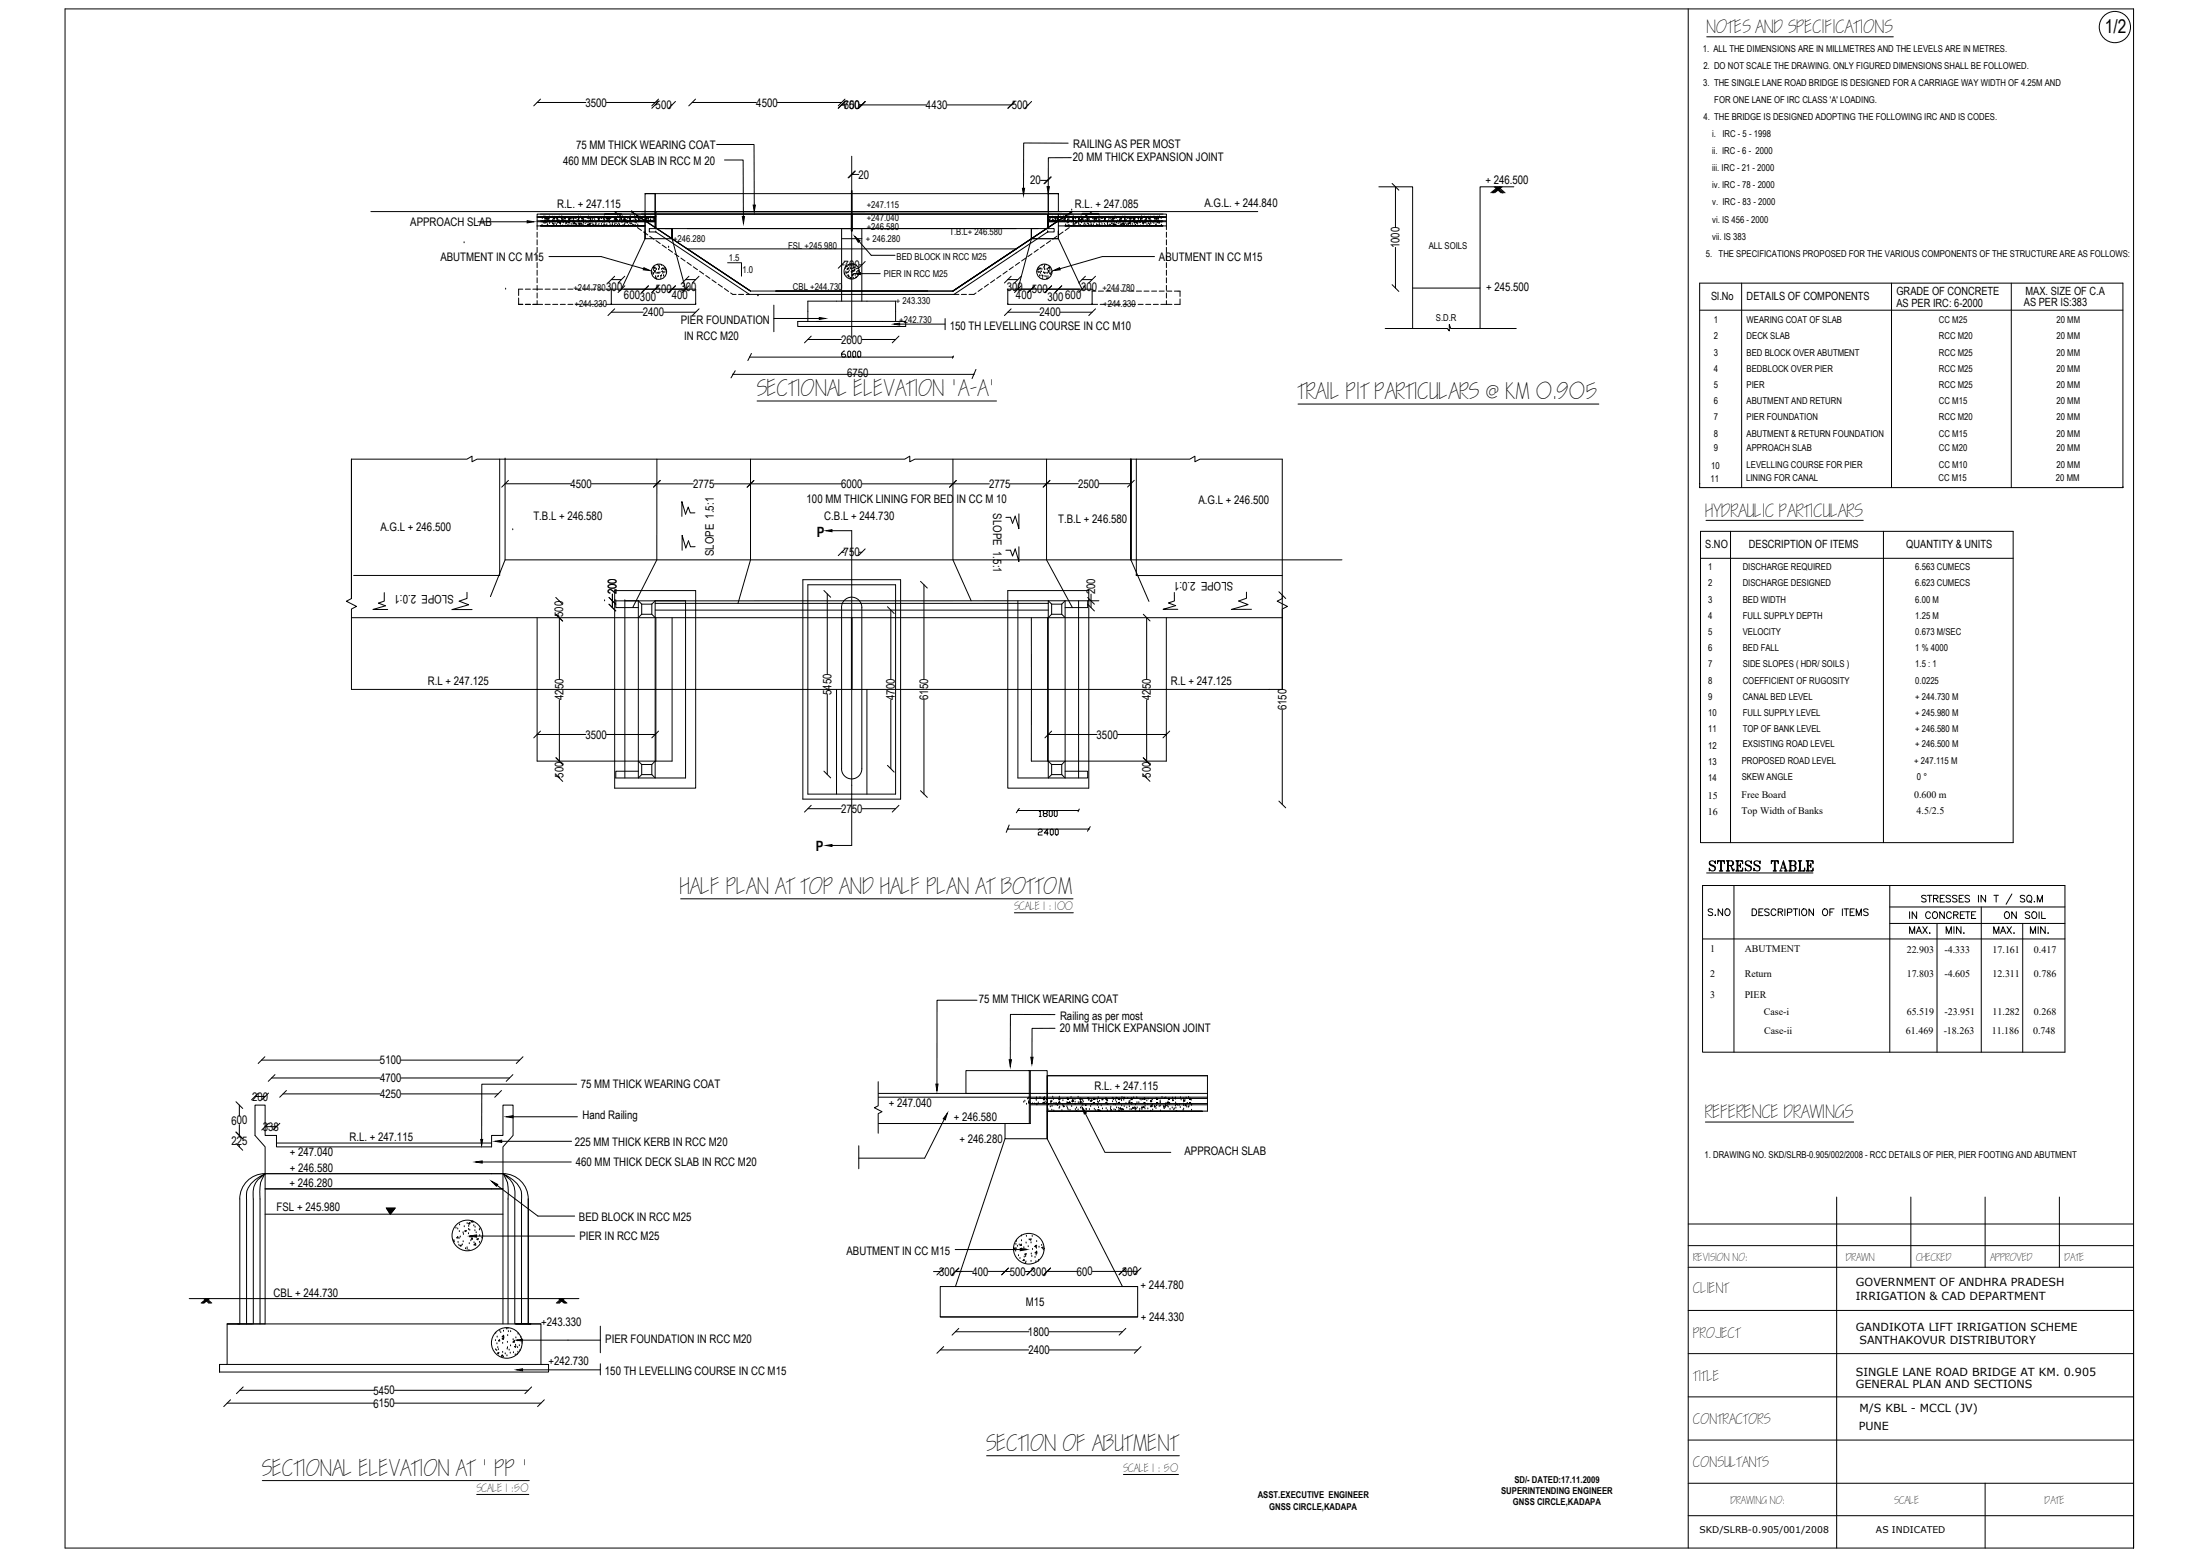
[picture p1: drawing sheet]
<svg xmlns="http://www.w3.org/2000/svg" width="1189mm" height="841mm" viewBox="0 0 1189 841" stroke-linecap="round" stroke-linejoin="round" font-family="sans-serif">
<!-- layer: MAIN -->
<g fill="none" stroke="#000" stroke-width=".54">
<path d="M912 5v831M922 20h101M290 55h27M328 55h26M354 57h.1M363 57h.1M374 55h35M420 55h35M455 57h1M464 57h36M512 57h35M555 57h1"/>
<path d="M387 78h20l1 33M577 77h-24v25M392 86h10v31M460 94h4M460 84v99M562 97h4M579 85h-12l-1 16M200 114h480M258 120h27M290 120h64M290 117h64M290 119h64"/>
<path d="M292 116h336M293 120h.1M293 118h.1M294 117h.1M294 119h.1M295 120h.1M295 117h.1M295 118h.1M295 118h1zM296 119h.1M296 118h.1M297 118h.1"/>
<path d="M297 117h.1M297 120h.1M298 120v-1zM299 119h.1M299 117h.1M299 118h.1M299 118h1zM300 117h.1M301 119h.1M302 119h-1zM302 119h.1M302 117h.1"/>
<path d="M302 120h.1M303 117h.1M304 117h.1M304 119h.1M304 118h.1M306 118h.1M307 120h.1M307 118h.1M307 119l1-1zM307 120h1h-1zM308 119h.1M309 118h.1"/>
<path d="M309 120h.1M310 119h.1M310 118h.1M311 118h.1M312 118h.1M312 119h.1M313 119h.1M313 117h.1M313 120h.1M314 117h.1M314 118h.1M314 120h.1"/>
<path d="M315 118h.1M315 119h1zM315 119h.1M316 117h.1M317 119h.1M317 117h.1M317 118h.1M318 117h.1M318 118h.1M320 117h.1M320 119h.1M320 118h.1"/>
<path d="M320 120h.1M321 120h.1M321 118h.1M321 117v1zM321 119h.1M321 117h.1M323 119h.1M323 118h.1M324 119h.1M324 117h.1M325 118h.1M326 118h.1"/>
<path d="M326 119h.1M327 117h.1M327 119h.1M327 120h.1M327 118h.1M328 117v1M328 118h.1M329 120h.1M329 119h.1M329 118h.1M330 118v-1zM330 118h.1"/>
<path d="M331 120h.1M332 119h.1M332 120h.1M332 118h.1M333 118h.1M334 119h.1M334 117h.1M335 119h.1M335 120h.1M335 118h.1M335 118h1zM336 116h-9h9"/>
<path d="M336 119h.1M336 118v1zM336 117h.1M337 119h.1M338 119h.1M338 117h.1M339 118h.1M339 120h.1M341 119h.1M341 117h.1M341 118h.1M341 114l65 43"/>
<path d="M341 114h.1M342 119h-1zM342 119h.1M343 118h.1M343 117h.1M343 119l1-1zM344 119h.1M345 120h.1M345 119h.1M346 119h.1M346 117h.1M346 118h.1"/>
<path d="M347 119h.1M348 117h.1M348 119h.1M349 116v13h14l7 27M349 105h5h-5v24l-13 27M349 120h.1M349 117h.1M349 119h.1M349 118h.1M350 119h.1M351 119h1zM352 119h.1"/>
<path d="M352 117h.1M352 118h.1M352 120h.1M353 118h.1M353 119h.1M354 105v18h9v6v-6M354 116h-64v6h59M354 105h212v9h-212zM354 114v9M460 103v22v-22M566 116v7M566 117h64"/>
<path d="M566 105v18M566 120h64M566 119h64M567 119h.1M568 118h.1M568 120h.1M569 117h.1M569 119h.1M570 119h.1M571 119h.1M572 118h.1M572 119h.1"/>
<path d="M572 117h.1M572 120h.1M572 116v13h-15M572 105h-6h6v9M573 117h.1M574 119h.1M574 117h.1M574 118h.1M575 117h.1M575 119h.1M576 120h.1M577 118v1z"/>
<path d="M577 119h.1M577 118h.1M578 117h.1M578 118h.1M578 119h.1M579 119h.1M579 113h.1M580 119h.1M580 118h.1M580 117h.1M581 118h.1M581 120h.1"/>
<path d="M583 117h.1M583 119h.1M584 119h.1M584 117h.1M585 118v1zM585 118h.1M585 116h9h-9M585 119h.1M586 118h.1M586 120h.1M586 119h.1M587 117h.1"/>
<path d="M587 119h.1M587 118h.1M588 118h.1M588 119h.1M588 120h.1M589 119h.1M589 120h1h-1M590 118h.1M590 114h-5h9M590 117l1 1zM591 118h.1M591 119h.1"/>
<path d="M592 120h.1M592 118h.1M593 117v1M594 118h.1M594 120h.1M594 119h.1M594 117h.1M595 118h1zM597 117h.1M597 119h.1M597 118h.1M597 119h1z"/>
<path d="M599 117h.1M599 119h.1M599 117l1 1zM600 118h.1M600 120h.1M600 117h1zM601 119h.1M602 118h.1M603 117h.1M603 118h.1M604 119h.1M605 117h.1"/>
<path d="M605 119h.1M605 118h.1M606 118h.1M606 120h.1M607 117h.1M607 120h.1M608 117h.1M608 119h.1M609 119h.1M609 118h.1M610 118h.1M611 118h.1"/>
<path d="M611 119h.1M612 118h.1M612 120h.1M613 119h.1M613 118v1zM613 120h1h-1zM613 118h.1M614 120h.1M615 118h.1M616 118h.1M616 119h.1M617 117h.1"/>
<path d="M618 117h.1M618 120h.1M618 119h.1M619 119h.1M620 119h.1M621 117h.1M621 118h.1M622 118h.1M622 117h.1M622 119h.1M622 119v1zM623 120h.1"/>
<path d="M624 117h.1M624 118h.1M625 118h.1M625 119h.1M625 120h1zM626 117h.1M626 119h.1M627 117h.1M627 118h.1M628 120h.1M745 101h18v76M754 101v22"/>
<path d="M806 104l4-3 3 3M807 101l4 3M808 101l4 3M809 101l4 3M810 101l-4 3M811 101l-4 3M812 101l-4 3M818 101h-18v76M251 131h.1M293 122h.1M294 120h.1M294 121h.1"/>
<path d="M295 121h.1M296 121h.1M296 120h.1M296 122h.1M297 139h28l23 6M297 121h.1M298 120h.1M298 122h.1M299 121h.1M299 120h.1M299 122h.1M300 121h.1"/>
<path d="M301 121h.1M302 121h.1M303 120h.1M303 121h.1M304 122h.1M304 120h.1M305 120h.1M306 120h.1M306 121h.1M307 122h.1M308 121h.1M308 120h.1"/>
<path d="M308 122h.1M309 121h.1M310 120h.1M310 121h.1M310 121v-1zM311 121h.1M312 121h.1M312 122h.1M313 121h.1M313 122h.1M314 121h.1M315 121h.1"/>
<path d="M315 120h.1M316 121h.1M317 120h.1M317 122h.1M318 122h.1M318 121h.1M318 120h.1M318 121h1zM319 121h.1M319 122h.1M320 121h.1M320 122h.1"/>
<path d="M321 122h.1M322 121h.1M322 122h.1M323 122h.1M324 121h.1M325 121h.1M325 120h.1M326 122h.1M326 122l1-1zM326 121h.1M327 122h.1M328 121h.1"/>
<path d="M330 121h.1M331 121h.1M332 122h.1M332 121h.1M333 121h.1M334 122h.1M334 121h.1M335 121h.1M336 120h.1M337 122h.1M338 121h.1M338 120h.1"/>
<path d="M340 122h.1M340 121h.1M341 121h.1M341 120h.1M343 122h.1M343 120h.1M344 120h.1M345 122h.1M349 122h-57h57M349 127h.1M354 125h.1M355 123h-4v2h3l51 34h111l50-34h4v-2h-4"/>
<path d="M359 123h202M361 134h.1M371 134h178M455 123v40M455 129h11M464 130l7 8h13M466 123v40M557 123v6v-6M557 129h15v-4v4l13 27M557 129l-7 27M566 125h.1M572 122h58v-6h-64v7h-9"/>
<path d="M576 122h.1M577 120h.1M577 122h.1M578 122h.1M579 120h.1M580 121h.1M581 122h.1M581 120h1zM583 120h.1M583 121h.1M583 122h.1M584 122h.1"/>
<path d="M584 120h.1M586 121h.1M586 122h.1M587 122h.1M588 121h.1M588 122h.1M590 121h.1M591 121h.1M591 120h.1M593 121h.1M593 122h.1M594 121v1z"/>
<path d="M594 122h.1M594 121h.1M595 122h.1M595 120h.1M596 121h.1M597 121h.1M597 122h.1M598 121h.1M599 121h.1M599 122h.1M600 122h.1M601 121h.1"/>
<path d="M601 122h1M602 121h.1M602 120h.1M603 122h.1M603 120h.1M604 121h.1M605 120h.1M605 121h.1M606 121h.1M606 121h1zM607 121h.1M607 121h1h-1z"/>
<path d="M607 122h.1M608 121h.1M609 122h.1M609 121h.1M610 121h.1M610 120l1 1zM611 121h.1M611 120h.1M612 121h.1M613 122h.1M613 120h.1M613 121h.1"/>
<path d="M614 122h.1M614 121h.1M615 121h.1M615 120h.1M616 120h.1M616 122h.1M617 120h1zM618 121h.1M619 120h.1M619 121h.1M620 121h.1M621 121h.1"/>
<path d="M621 122h.1M622 120h.1M622 121h.1M622 122h.1M624 121h.1M624 139h-28l-23 6M625 122h.1M625 120h.1M625 121h.1M626 121h.1M627 120h.1M628 122h.1"/>
<path d="M754 134v22M330 156h46v8h-46zM330 151h6M352 147h.1M353 148h.1M353 146h.1M353 145h.1M353 144h.1M353 145l1-1v1zM354 147h.1M354 146h.1M354 150h.1"/>
<path d="M354 149h.1M355 148h.1M355 145h.1M355 146h.1M355 151h.1M355 150h.1M355 143h.1M356 149h.1M356 148h.1M356 146h.1M356 145h.1M356 144h.1"/>
<path d="M356 143h.1M357 147h.1M357 149h.1M357 150h.1M357 143h.1M358 146h.1M358 145h.1M358 148h.1M358 145h1zM359 149h.1M359 147h.1M359 145h.1"/>
<path d="M360 145v1h-1zM360 147h.1M370 151h6M393 142h8v7M406 157h109M406 157l-65-43h238l-64 43M410 160h.1M419 157h96M455 143h1M456 148h.1M457 148h.1M457 147h.1"/>
<path d="M457 144h.1M457 144h1zM458 149h.1M458 145h.1M458 147h.1M459 145h.1M459 143h.1M459 149h.1M459 146h.1M459 150h1zM460 143h.1M460 147h.1"/>
<path d="M460 150h.1M460 149l1-1zM461 147h.1M461 146h.1M461 149h.1M461 143h.1M461 150h.1M461 148h.1M461 145h.1M462 145h.1M462 146v-1zM462 146h.1"/>
<path d="M462 149h.1M462 150h1zM463 144h.1M463 147h.1M463 149h.1M464 147h.1M464 148h.1M464 146h.1M464 143h2M465 148h11M515 157l64-43zM545 151h5"/>
<path d="M549 156h41v8h-45v-8h12M560 147h.1M561 145v1zM561 147h.1M561 145h.1M562 145h.1M562 147h.1M562 149h.1M562 148h.1M563 147h.1M563 146h.1M563 143h.1"/>
<path d="M563 149h.1M563 149h1zM563 150h.1M564 147h.1M564 145h.1M564 144h.1M564 148h.1M564 143h.1M565 145h.1M565 146h.1M565 148h.1M565 149h.1"/>
<path d="M565 143h1M565 150h.1M566 150h.1M566 151h.1M566 146h.1M566 145h.1M566 148h.1M566 149h.1M567 146h.1M567 147h.1M567 144v1zM567 145h.1"/>
<path d="M567 144h.1M567 148h.1M568 148h.1M568 147h.1M585 151h5M763 156h37M941 153v110M1022 153v110M1087 153v110M330 164h.1M330 169h18M359 169h17"/>
<path d="M376 164h.1M418 172h25M418 165v14M431 174h58v2h-58zM437 168v6M452 163h16M484 168v6M486 175h25M511 172v6M545 164h.1M545 169h17M573 169h17"/>
<path d="M590 164h.1M749 177h33l1 2v-4l1 2h35M918 168h229M437 183h18M466 183h18M409 217h129M701 218h163M190 248h62l3-2v3l3-1h231l3-2v3l2-1h149l3-2v3l2-1h45v75l-3 2 6 3-3 1v43M270 248v63h-79M273 248h.1M273 248v54M355 248v54"/>
<path d="M406 248v54M515 248v54M566 248v54M611 248v54v-54M611 248v54M614 248v63M273 261h35M320 261h55M376 277h-3l-1-3-2 4-2-7v8M386 261h69M466 261h69M546 261h20"/>
<path d="M551 278v8l-2-7-2 4-1-4h-2M566 261h17M594 261h17M918 262h.1M918 263h.1M918 263v-110h229v110M918 263h229M1147 263h.1M277 286h.1M376 295h-3l-1-3-1 4-2-7v8M450 287h10v170h-10M455 298h1"/>
<path d="M464 298h2M551 295v8l-2-6-2 3-1-3h-2M922 281h85M935 287v168M1018 287v168M252 320v3l-4 2 5 2-9 2M332 319h44v107h-44zM332 319h.1M434 313h53v119h-53zM437 316h47v113h-47zM499 316v51M545 319h43v107h-43z"/>
<path d="M588 319h.1M614 311h.1M614 311h79M674 320v3l-5 2 5 2-9 2M919 302h169M190 323v-75v75l-3 2 6 3-3 1v43h503M190 334h503M208 320v5l-4 1 4 1-6 2h8M244 329h11M290 334v77M302 325h.1M302 333v34"/>
<path d="M327 325h.1M331 321v7M332 325h.1M333 325h.1M338 325h.1M338 325h7M338 325v95M345 325v95l2-2M345 325l2 1M347 326h5M347 326v6M347 332h5"/>
<path d="M347 332l-2 2M352 326v6M352 332l2 2M354 325h16v95h-37v-3h12M354 325v95l-2-2M354 330h212M354 326h212M354 325l-2 1M354 334v77M363 334v77h-73M447 321v43M456 324a5 5 0 0 1 6-1 5 5 0 0 1 4 5v87a5 5 0 0 1-6 6 5 5 0 0 1-5-6v-87v-2z"/>
<path d="M460 334v38M481 330v37M550 325v95h38v-3h-12M557 334v77h73v-77M566 334v77M568 326h6M568 326v6M568 326l-2-1v95l2-2M568 332h6M568 332l-2 2M574 326v6M574 326l2-1v95l-2-2"/>
<path d="M574 332l2 2M583 325v95M588 325v3h-12M588 325h.1M590 321v7M594 325h-261v3h12M620 334v33M635 320v5l-4 1 4 1-7 2h8M676 329h-10M693 321v51M302 378v34M447 375v43"/>
<path d="M452 372v57M468 372v57M481 378v37M499 378v51M620 378v34M290 397h27M328 397h26M566 397h27M604 397h26M693 384v51M302 420h.1M345 411l2 2"/>
<path d="M347 418h5M347 413v5M347 413h5M352 413v5M354 411l-2 2M566 411l2 2M568 418h6M568 413v5M568 413h6M574 413v5M576 411l-2 2M620 420h.1"/>
<path d="M437 437h18M466 437h18M919 433v-146h169v168M368 486h212M548 493h32M528 540h-22v46M570 548h-24v24M570 555h-12v16M141 573h65M217 573h64M522 578h34v13h-34zM129 597v6"/>
<path d="M138 597h5v16h6v6h117v-6h6v-16h5v16l-5 6v15h-129v-15l-5-6zM138 592h5M147 582h58M153 591h52M217 591h52M217 582h58M312 586h-52v29M475 584v13l-3 1 5 2-2 2v10M475 593h177M475 591h177M553 595h.1M554 595h.1"/>
<path d="M555 596h.1M555 594h.1M556 593h.1M556 596h.1M556 595h.1M556 595l1 1zM556 591v16M557 593h95M557 596h95M557 597h95M558 596h.1M559 596h.1"/>
<path d="M560 594h.1M560 596h.1M560 593h.1M560 597h.1M561 596h.1M562 593h.1M564 596h.1M564 593h.1M564 594h.1M565 593h.1M565 595h.1M566 591v24v-24"/>
<path d="M566 581h86M566 596l1 1h-1zM566 596h.1M566 599h.1M568 598h.1M568 595h.1M568 596h.1M568 600h.1M569 598h.1M569 593h.1M569 594h.1M570 596h.1"/>
<path d="M571 596h.1M571 597h.1M572 596h.1M572 594h.1M572 599h.1M572 593h.1M573 595h.1M573 598h.1M574 600h.1M574 597h.1M574 595h.1M575 598h.1"/>
<path d="M575 597v1zM577 598h.1M577 593h.1M577 596h.1M577 599h.1M578 595v1zM578 600h.1M579 593h.1M579 598h.1M579 594l1 1h-1zM580 594h.1M580 595h.1"/>
<path d="M581 594h.1M581 597h.1M581 595h.1M581 599h.1M582 598h.1M583 593h.1M583 600h.1M583 596h.1M584 594h.1M584 595h.1M584 598h.1M585 596h.1"/>
<path d="M585 599h.1M585 594h.1M585 597h.1M585 600h.1M585 595h.1M586 597h1zM587 599h.1M588 593h.1M588 593l1 1h-1zM588 594h.1M589 599h.1M589 595h.1"/>
<path d="M589 598h.1M590 594v1zM590 595h.1M590 597h.1M591 594h.1M591 593l1 1h-1zM591 599h.1M592 600h.1M593 594h.1M593 597h.1M593 595h.1M593 599l1 1z"/>
<path d="M593 593h.1M594 596h.1M594 598h.1M594 595h.1M595 597h.1M596 594h.1M596 599h.1M598 593h.1M598 596h.1M598 599h.1M598 595h.1M598 596h1l-1 1z"/>
<path d="M598 600h.1M599 595h.1M600 599h.1M600 598h.1M600 599l1 1h-1zM601 593h.1M601 595h.1M602 593l-1 1zM602 594h.1M602 597h.1M602 599h.1M603 597h.1"/>
<path d="M603 600h.1M603 594h.1M603 593h1h-1M603 595h.1M603 598h.1M604 599h.1M605 599h1h-1zM605 599h.1M606 594h.1M606 595h.1M606 597h.1M606 599h1h-1z"/>
<path d="M606 593h.1M607 600h.1M607 594h.1M607 598h.1M607 593h1h-1zM608 596h.1M609 598h.1M609 593h.1M610 595l1 1h-1zM610 595h.1M610 598h.1M611 599h.1"/>
<path d="M611 595h.1M611 594h.1M612 597h.1M612 599h.1M612 594h.1M612 598l1 1h-1zM613 593h.1M613 598h.1M613 598l1 1h-1zM614 597h.1M614 600h.1M614 593h.1"/>
<path d="M614 596h.1M615 598h.1M615 596h.1M616 599h.1M616 594h.1M617 594h.1M617 598h.1M617 599h.1M618 598h.1M619 594h.1M619 596h.1M619 599h.1"/>
<path d="M619 597h.1M620 595h.1M620 597h.1M620 599h.1M620 594h.1M622 595h.1M622 598h.1M622 597h1l-1 1zM623 594h.1M623 597h.1M623 600h.1M624 597v1z"/>
<path d="M624 598h.1M625 599h.1M625 593h.1M625 597h.1M626 598h.1M627 595h.1M627 596h.1M627 597h.1M628 593h.1M629 597v1zM629 599h.1M629 593h.1"/>
<path d="M630 598h.1M630 597h.1M630 593h.1M630 596h.1M631 598h.1M631 595l1 1h-1zM631 595h.1M632 596h.1M632 599h.1M633 598h.1M634 593h.1M634 594v1z"/>
<path d="M634 600h.1M635 599h.1M635 594h.1M635 597h.1M635 593h.1M635 596h.1M636 596v1zM637 597h.1M638 598h.1M638 593h.1M638 594h.1M639 600h.1"/>
<path d="M639 594h.1M640 596h.1M640 597h.1M640 594v1zM640 599h.1M640 594h.1M640 597h1h-1M641 593h.1M641 598h.1M642 596h-1zM642 598h.1M642 593h.1"/>
<path d="M643 598h.1M644 594h.1M644 597h.1M644 600h.1M652 581v19h-86h84M652 581h-86v10v-13h-9v29h-82M129 607v7M129 619h.1M143 609h6M149 617h117M271 616h38M277 603h35"/>
<path d="M464 619v12M510 605l-10 21h-36M543 607v8h23l41 80h8v16h-107v-16h8l27-80M569 600h.1M582 600h.1M587 601l10 21h36M593 600h.1M594 600h.1M594 600h1M605 600h.1M606 600h.1M616 600h.1"/>
<path d="M622 600h.1M627 600h.1M636 600h.1M922 606h80M143 634a14 14 0 0 0-13 14v67h-7v22h-4v4M143 634v81h-20h169M143 634a16 16 0 0 0-2 14v67M143 634h129M261 628h48M272 634a14 14 0 0 1 13 14v67h7v22h4v4h-177M272 634a16 16 0 0 1 3 14v67M272 634v81"/>
<path d="M143 656h129M209 653h5l-3 3zM255 659v1h1M256 659v1M266 642h-123h129M269 640l22 17h20M993 647v189M1033 647v38M1073 647v38M1113 647v38M245 670v1M246 663h.1"/>
<path d="M247 664h.1M247 668v1zM248 671h.1M248 673h.1M248 669h.1M248 665h.1M248 662h.1M249 673h.1M249 668h.1M250 672h.1M250 666h.1M250 671h.1"/>
<path d="M250 667h.1M251 663h.1M251 665h1zM252 675h.1M252 674h.1M252 661h.1M253 666h.1M253 664h.1M253 662h.1M253 675h.1M254 672h.1M254 660v1h-1z"/>
<path d="M254 668h.1M254 664h.1M254 661h.1M254 670h.1M255 668h.1M255 669h.1M256 662h.1M256 671h.1M257 665h.1M257 663h.1M257 672v1l-1-1zM257 666h.1"/>
<path d="M258 668h53M258 669v1zM259 664h.1M259 671h.1M259 667h.1M260 669h.1M516 675h35M548 675l1-1v1h-1M549 676h.1M549 672h.1M549 675h.1M549 671h.1"/>
<path d="M550 673h.1M550 678h.1M551 672h.1M551 680h.1M552 672v1h-1zM552 668h.1M552 670h.1M552 675h.1M553 674h.1M553 675h.1M553 679h.1M554 677h1l-1 1z"/>
<path d="M554 679h.1M554 675h.1M554 671h.1M555 668h.1M556 673h.1M556 670h.1M556 669h1v1zM557 671h.1M557 677h.1M558 679h.1M558 668h.1M558 675h.1"/>
<path d="M559 679h.1M560 673h-1zM560 674h.1M560 678h.1M560 677h.1M560 673h.1M560 671h.1M560 676v1h-1zM561 674h.1M563 673h.1M563 674h1zM564 675h.1"/>
<path d="M912 661h241M912 673h241M504 687h4M516 695h99M525 687h-9M534 687h12M553 680v1zM554 687h3M554 682h.1M557 681h.1M560 682h.1M561 681h.1"/>
<path d="M582 687h-17M615 687h-25M912 685h241M102 701h211M109 704l3-3 2 3M110 701l3 3M111 701l2 3M111 701l3 3M112 701l-3 3M113 701l-3 3M133 715v-67a12 12 0 0 1 7-12l3-2a12 12 0 0 0-6 14v67M270 719h.1"/>
<path d="M271 720h.1M272 719h.1M274 718h.1M275 719h.1M276 719h.1M278 715v-67a12 12 0 0 0-6-14 14 14 0 0 1 10 14v67M301 704l2-3 3 3M302 701l3 3M303 701l3 3M304 701l-3 3M304 701l-2 3M305 701l-3 3"/>
<path d="M324 716v15M508 711h107M516 719h40M567 719h40M912 708h241v128v-831h-1118v831h1118M119 737v4M123 737h169M268 724h.1M268 720h.1M268 729h.1M268 730h.1M269 726h.1"/>
<path d="M269 722h.1M269 731h1h-1zM269 728h.1M269 729h.1M270 724h-1h1M271 732l1 1h-1zM271 723h.1M272 730h.1M272 726h.1M272 724h.1M272 733h.1M272 721v1h-1z"/>
<path d="M272 723h-1h1M273 731h.1M274 732h.1M274 729h.1M274 725h.1M274 728h.1M274 721h.1M275 729h.1M276 731h.1M276 727h.1M277 724h.1M277 731h.1"/>
<path d="M278 724v1h-1zM278 725h.1M278 732h.1M279 727h.1M279 723h.1M279 727h-1l1 1v-1M280 732h.1M280 728h.1M280 724h.1M280 730h.1M280 721h.1M281 727h.1"/>
<path d="M281 730h.1M281 722h.1M282 740h42M282 724h42M324 737v6M508 729h48M567 729h48M912 731h241M123 758h79M130 751h72M213 758h79M213 751h72"/>
<path d="M912 755h241M912 778h241M142 800h144M533 786h104M607 796h30M258 807h28M912 819h241M912 801h241M1073 801v35"/>
<circle cx="1143" cy="15" r="8"/>
<circle cx="356" cy="147" r="4"/>
<circle cx="460" cy="147" r="4"/>
<circle cx="564" cy="147" r="4"/>
<circle cx="253" cy="667" r="8"/>
<circle cx="556" cy="675" r="8"/>
<circle cx="274" cy="725" r="8"/>
</g>
<g fill="#000" stroke="#000" stroke-width=".54">
<path d="M285 119l4 1h-4zM401 117h1v4zM407 111h1v3zM553 102h1l-1 3zM566 101h1l-1 3zM462 128l3 2-1 1zM348 145l3 1h-3zM462 148l3-1v1zM569 146l4-1v1zM443 171l3 1-3 1zM483 175h3v1zM446 287l4-1v1z"/>
<path d="M446 457l4-1v1zM545 572h2l-1 4zM557 571h1v4zM506 586h1l-1 3zM260 615h1l-1 4zM267 616h4v1zM274 603h3v1zM512 601l-1 4-1-1zM585 598l2 3-1 1zM257 628l4-1v1zM266 638l3 2-1 1zM209 653h5l-3 3z"/>
<path d="M254 668l4-1v1zM551 674l4 1-4 1zM279 724l3-1v1zM279 740l3-1v1z"/>
</g>
<!-- layer: 0 -->
<g fill="none" stroke="#000" stroke-width=".54">
<path d="M292 54l-4 3M356 55l-4 3M356 54l-4 3M365 55l-4 3M376 54l-4 3M457 55l-4 3M457 54l-4 3M468 55l-4 3M548 55l-3 3M557 55l-3 3M462 92l-4 4M462 92l-3 4"/>
<path d="M568 96l-4 3M752 99l4 4M334 116l3 1M338 118l2 2M341 114h-9l1 1M585 118l-3 2M588 116l-2 1M590 114l-1 1M290 122v2M290 125v3M290 130v2M290 134v2"/>
<path d="M290 138v2M341 121l2 1M344 123l3 1M348 125l2 2M351 128l2 1M355 130l2 2M358 132l2 2M361 135l2 1M365 137l2 2M368 139l2 2M554 139l-2 2M558 137l-3 2"/>
<path d="M561 135l-2 1M564 132l-2 2M568 130l-2 2M571 128l-2 1M574 125l-2 2M578 123l-2 1M581 121l-2 1M630 122v2M630 125v3M630 130v2M630 134v2M630 138v2"/>
<path d="M273 156h.1M283 156h-3v4M284 156h3M288 156h5M290 142v3M290 146v3M290 150v3M290 154v3M290 158v3M295 156h2M299 156h2M303 156h2"/>
<path d="M307 156h3M311 156h3M315 156h3M319 156h3M323 156h3M327 156h3M332 149l-3 4M338 149l-4 4M338 154l-4 4M350 154l-3 4M356 154l-4 4M365 154l-4 4"/>
<path d="M371 142l3 1M372 154l-3 4M372 149l-3 4M375 144l2 2M378 149l-4 4M378 146l2 2M381 149l3 1M385 151l2 2M388 154l2 1M391 156l3 1M395 158l1 1h2M399 159h3"/>
<path d="M403 159h2M457 141l-4 4M468 141l-4 4M516 159h2M520 159h2M527 158l-1 1h-2M531 156l-2 1M534 154l-2 1M538 151l-3 2M541 149l-2 1M544 146l-2 2M546 149l-3 4"/>
<path d="M548 144l-3 2M551 142l-2 1M552 154l-4 4M552 149l-4 4M559 154l-3 4M568 154l-3 4M574 154l-4 4M587 154l-4 4M587 149l-4 4M590 157h2M592 149l-4 4M594 157h2"/>
<path d="M598 157h2M602 157h3M606 157h3M610 157h3M614 157h3M618 157h3M622 157h3M626 157h3M630 142v3M630 146v3M630 150v3M630 154v3"/>
<path d="M630 158v3M631 157h2M635 157h3v3M752 154l4 3M280 161v3h3M284 164h3M288 164h5M290 162v2M295 164h2M299 164h2M303 164h2M307 164h3"/>
<path d="M311 164h3M315 164h3M319 164h3M323 164h3M327 164h3M332 167l-3 3M378 167l-4 3M452 163h-15v5M468 163h16v5M546 167l-3 3M590 164h3M592 167l-4 3"/>
<path d="M595 164h2M599 164h2M603 164h2M607 164h3M611 164h3M615 164h3M619 164h3M623 164h3M627 164h6M630 162v2M638 161v3h-3M405 193h110"/>
<path d="M406 191l-2 4M438 182l-3 3M456 190l-1 1v1v1l2-1-1-1h-1M458 190h1h1v2l-1 1-1-1zM461 190h1v2v1l-1-1zM463 190h1h1v2v1l-2-1zM486 182l-4 3M515 193h.1M515 192v1M527 200l-2 4M396 202h130M397 200l-2 4"/>
<path d="M461 202h.1M526 202h.1M275 259l-4 4M357 259l-4 4M407 260l-3 3M517 260l-4 3M567 260l-3 3M567 259l-3 4M613 259l-4 4M457 296l-4 4M468 296l-4 4M355 302l-13 26"/>
<path d="M406 302l-7 24M445 319l4 4M497 314l4 4M515 302l10 23M566 302l14 26M611 302l10 23M691 320l4 3M725 302h-452l-8 20M300 323l4 3M300 332l4 3M329 326l4 4M329 323l4 3"/>
<path d="M480 328l3 3M588 326l3 4M588 323l3 3M618 332l3 3M292 395l-4 4M356 395l-4 4M568 395l-3 4M632 395l-4 4M300 409l4 4M300 418l4 4M445 417l4 3M480 413l3 4"/>
<path d="M618 409l3 4M618 418l3 4M438 435l-3 4M486 435l-4 4M497 427l4 4M550 438h33M551 437l-2 2M562 438v3M564 439v-1h2l-1 1-1 1v1h2l-1-2M567 438h1h1v3h-1h-1zM570 438h1v3h-1zM583 437v1"/>
<path d="M691 433l4 3M919 433v22h169M545 448h43M545 446l-1 4M561 448h1h1v1l-2 1v1h2M562 441h1M566 450h-2l2-2v3M568 448h1v3h-1zM570 448h1h1v3h-1h-1zM589 447l-1 2M922 472h58M1041 484h-1h-2l1 1 2 1-1 1h-2"/>
<path d="M1042 484h2M1043 484v3M1045 485h2v-1h-2v3M1046 485l1 2M1048 485h2M1051 484h-3v3h3M1054 484h-1h-1v1l2 1-1 1h-1M1058 484h-1h-2v1l3 1-1 1h-2M1059 485h1M1061 484h-2v3h2M1064 484h-1h-1v1l2 1-1 1h-1M1069 484v3"/>
<path d="M1073 484v3l-2-3v3M1077 484h3M1079 484v3M1087 483l-3 5M1094 484h-1h-1v1l2 1-1 1h-1M1097 487l1 1M1099 487h.1M1101 487v-3l1 3 2-3v3M143 571l-3 3M283 571l-4 3M128 595l3 4M140 590l-4 4"/>
<path d="M145 590l-4 4M149 580l-4 4M155 589l-4 4M271 589l-4 4M277 580l-3 4M128 611l3 4M128 618l3 3M145 607l-4 3M151 607l-3 3M510 685l-4 4M518 685l-4 4M545 685l-4 4"/>
<path d="M559 685l-4 4M568 685l-4 4 4-4M608 685l-3 4M617 685l-4 4M518 718l-4 3M608 718l-3 3M510 727l-4 4M617 727l-4 4M125 756l-4 4M131 749l-3 4M287 749l-3 4M294 756l-3 4"/>
<circle cx="1097" cy="485" r="1.7"/>
</g>
<!-- layer: NOTES -->
<path d="M937 478v90M1021 478v90M1021 499h95M1021 490h95M1047 499v69M1071 490v78M1093 499v69M920 507h196M920 529v-51h196v90" fill="none" stroke="#000" stroke-width=".54"/>
<!-- layer: DWG TEXT -->
<path d="M920 529v39h196" fill="none" stroke="#000" stroke-width=".54"/>
<g font-size="11.4">
<text x="409" y="214">SECTIONAL ELEVATION 'A-A'</text>
<text x="701" y="216">TRAIL PIT PARTICULARS @ KM 0.905</text>
<text x="368" y="483">HALF PLAN AT TOP AND HALF PLAN AT BOTTOM</text>
<text x="533" y="784">SECTION OF ABUTMENT</text>
<text x="142" y="797">SECTIONAL ELEVATION AT ' PP '</text>
</g>
<text font-size="10.6" x="921" y="473">%%USTRESS TABLE</text>
<text font-size="10.2" x="1137" y="18">1/2</text>
<g font-size="9.1">
<text x="922" y="18">NOTES AND SPECIFICATIONS</text>
<text x="922" y="279">HYDRAULIC PARTICULARS</text>
<text x="922" y="604">REFERENCE DRAWINGS</text>
</g>
<g font-size="7.6">
<text x="441" y="290">P</text>
<text x="441" y="460">P</text>
</g>
<text font-size="7.5" x="1031" y="506">MAX. MIN. MAX. MIN.</text>
<g font-size="7.3">
<text x="915" y="698">CLIENT</text>
<text x="915" y="723">PROJECT</text>
<text x="915" y="746">TITLE</text>
<text x="915" y="769">CONTRACTORS</text>
<text x="915" y="793">CONSULTANTS</text>
</g>
<g font-size="7.1">
<text x="922" y="496">S.NO</text>
<text x="946" y="496">DESCRIPTION OF ITEMS</text>
<text x="1031" y="497">IN CONCRETE ON SOIL</text>
</g>
<g font-size="6.4">
<text x="316" y="58">3500</text>
<text x="354" y="59">500</text>
<text x="409" y="58">4500</text>
<text x="456" y="59">750</text>
<text x="456" y="59">600</text>
<text x="500" y="59">4430</text>
<text x="547" y="59">500</text>
<text x="311" y="81">75 MM THICK WEARING COAT</text>
<text x="580" y="80">RAILING AS PER MOST</text>
<text x="304" y="89">460 MM DECK SLAB IN RCC M 20</text>
<text x="580" y="87">20 MM THICK EXPANSION JOINT</text>
<text x="464" y="96">20</text>
<text x="557" y="100">20</text>
<text x="803" y="99">+ 246.500</text>
<text x="301" y="112">R.L. + 247.115</text>
<text x="581" y="112">R.L. + 247.085</text>
<text x="651" y="112">A.G.L. + 244.840</text>
<text x="222" y="122">APPROACH SLAB</text>
<text x="756" y="134" transform="rotate(-90 756 134)">1000</text>
<text x="238" y="141">ABUTMENT IN CC M15</text>
<text x="626" y="141">ABUTMENT IN CC M15</text>
<text x="456" y="145">700</text>
<text x="328" y="157">300</text>
<text x="337" y="161">600300</text>
<text x="354" y="158">500</text>
<text x="363" y="161">400</text>
<text x="368" y="157">300</text>
<text x="544" y="157">300</text>
<text x="549" y="161">400</text>
<text x="558" y="158">500</text>
<text x="584" y="157">300</text>
<text x="803" y="157">+ 245.500</text>
<text x="566" y="162">300600</text>
<text x="347" y="171">2400</text>
<text x="562" y="171">2400</text>
<text x="368" y="175">PIER FOUNDATION</text>
<text x="513" y="178">150 TH LEVELLING COURSE IN CC M10</text>
<text x="370" y="184">IN RCC M20</text>
<text x="455" y="186">2600</text>
<text x="458" y="204">6750</text>
<text x="308" y="264">4500</text>
<text x="374" y="264">2775</text>
<text x="455" y="264">6000</text>
<text x="534" y="264">2775</text>
<text x="583" y="264">2500</text>
<text x="436" y="272">100 MM THICK LINING FOR BED IN CC M 10</text>
<text x="648" y="272">A.G.L + 246.500</text>
<text x="288" y="281">T.B.L + 246.580</text>
<text x="445" y="281">C.B.L + 244.730</text>
<text x="537" y="277" transform="rotate(90 537 277)">SLOPE 1.5:1</text>
<text x="206" y="287">A.G.L + 246.500</text>
<text x="572" y="283">T.B.L + 246.580</text>
<text x="386" y="300" transform="rotate(-90 386 300)">SLOPE 1.5:1</text>
<text x="456" y="301">750</text>
<text x="666" y="314" transform="rotate(180 666 314)">SLOPE 2.0:1</text>
<text x="245" y="322" transform="rotate(180 245 322)">SLOPE 2.0:1</text>
<text x="333" y="321" transform="rotate(-90 333 321)">200</text>
<text x="592" y="321" transform="rotate(-90 592 321)">200</text>
<text x="304" y="333" transform="rotate(-90 304 333)">500</text>
<text x="231" y="370">R.L + 247.125</text>
<text x="633" y="370">R.L + 247.125</text>
<text x="449" y="375" transform="rotate(-90 449 375)">5450</text>
<text x="305" y="378" transform="rotate(-90 305 378)">4250</text>
<text x="484" y="378" transform="rotate(-90 484 378)">4700</text>
<text x="501" y="378" transform="rotate(-90 501 378)">6150</text>
<text x="622" y="378" transform="rotate(-90 622 378)">4250</text>
<text x="695" y="384" transform="rotate(-90 695 384)">6150</text>
<text x="316" y="399">3500</text>
<text x="593" y="399">3500</text>
<text x="305" y="420" transform="rotate(-90 305 420)">500</text>
<text x="622" y="420" transform="rotate(-90 622 420)">500</text>
<text x="455" y="439">2750</text>
<text x="529" y="542">75 MM THICK WEARING COAT</text>
<text x="573" y="551">Railing as per most</text>
<text x="573" y="558">20 MM THICK EXPANSION JOINT</text>
<text x="205" y="575" transform="rotate(-1 205 575)">5100</text>
<text x="205" y="585" transform="rotate(-1 205 585)">4700</text>
<text x="314" y="588">75 MM THICK WEARING COAT</text>
<text x="205" y="593" transform="rotate(-1 205 593)">4250</text>
<text x="591" y="589">R.L. + 247.115</text>
<text x="136" y="595">200</text>
<text x="480" y="598">+ 247.040</text>
<text x="315" y="604">Hand Railing</text>
<text x="515" y="606">+ 246.580</text>
<text x="125" y="607" transform="rotate(-1 125 607)">600</text>
<text x="142" y="611">338</text>
<text x="189" y="616">R.L. + 247.115</text>
<text x="519" y="618">+ 246.280</text>
<text x="125" y="619" transform="rotate(-1 125 619)">225</text>
<text x="311" y="619">225 MM THICK KERB IN RCC M20</text>
<text x="640" y="624">APPROACH SLAB</text>
<text x="157" y="625">+ 247.040</text>
<text x="311" y="630">460 MM THICK DECK SLAB IN RCC M20</text>
<text x="157" y="633">+ 246.580</text>
<text x="156" y="641">+ 246.280</text>
<text x="149" y="654">FSL + 245.980</text>
<text x="313" y="659">BED BLOCK IN RCC M25</text>
<text x="313" y="670">PIER IN RCC M25</text>
<text x="457" y="678">ABUTMENT IN CC M15</text>
<text x="507" y="689" transform="rotate(-1 507 689)">300</text>
<text x="525" y="689" transform="rotate(-1 525 689)">400</text>
<text x="546" y="689" transform="rotate(-1 546 689)">500</text>
<text x="557" y="689" transform="rotate(-1 557 689)">300</text>
<text x="582" y="689" transform="rotate(-1 582 689)">600</text>
<text x="606" y="689" transform="rotate(-1 606 689)">300</text>
<text x="148" y="700">CBL + 244.730</text>
<text x="616" y="696">+ 244.780</text>
<text x="554" y="706">M15</text>
<text x="617" y="714">+ 244.330</text>
<text x="292" y="716">+243.330</text>
<text x="327" y="726">PIER FOUNDATION IN RCC M20</text>
<text x="556" y="722" transform="rotate(-1 556 722)">1800</text>
<text x="556" y="732" transform="rotate(-1 556 732)">2400</text>
<text x="296" y="737">+242.730</text>
<text x="327" y="743">150 TH LEVELLING COURSE IN CC M15</text>
<text x="202" y="753" transform="rotate(-1 202 753)">5450</text>
<text x="202" y="760" transform="rotate(-1 202 760)">6150</text>
</g>
<g font-size="6.1">
<text x="1025" y="159">GRADE OF CONCRETE</text>
<text x="1095" y="159">MAX. SIZE OF C.A</text>
<text x="925" y="162">Sl.No</text>
<text x="944" y="162">DETAILS OF COMPONENTS</text>
<text x="1025" y="166">AS PER IRC: 6-2000</text>
<text x="1094" y="166">AS PER IS:383</text>
<text x="921" y="296">S.NO</text>
<text x="945" y="296">DESCRIPTION OF ITEMS</text>
<text x="1030" y="296">QUANTITY &amp; UNITS</text>
</g>
<g font-size="6">
<text x="1003" y="695">GOVERNMENT OF ANDHRA PRADESH</text>
<text x="1003" y="702">IRRIGATION &amp; CAD DEPARTMENT</text>
<text x="1003" y="719">GANDIKOTA LIFT IRRIGATION SCHEME</text>
<text x="1005" y="726">SANTHAKOVUR DISTRIBUTORY</text>
<text x="1003" y="743">SINGLE LANE ROAD BRIDGE AT KM. 0.905</text>
<text x="1003" y="750">GENERAL PLAN AND SECTIONS</text>
<text x="1005" y="763">M/S KBL - MCCL (JV)</text>
<text x="1004" y="773">PUNE</text>
</g>
<g font-size="5.7">
<text x="548" y="492">SCALE 1 : 100</text>
<text x="607" y="795">SCALE 1 : 50</text>
<text x="258" y="806">SCALE 1 :50</text>
</g>
<g font-size="5.4">
<text x="923" y="431">15</text>
<text x="941" y="431">Free Board</text>
<text x="1034" y="431">0.600 m</text>
<text x="923" y="440">16</text>
<text x="941" y="440">Top Width of Banks</text>
<text x="1036" y="440">4.5/2.5</text>
<text x="924" y="514">1</text>
<text x="943" y="514">ABUTMENT</text>
<text x="1030" y="515">22.903</text>
<text x="1051" y="515">-4.333</text>
<text x="1077" y="515">17.161</text>
<text x="1099" y="515">0.417</text>
<text x="924" y="528">2</text>
<text x="943" y="528">Return</text>
<text x="1030" y="528">17.803</text>
<text x="1051" y="528">-4.605</text>
<text x="1077" y="528">12.311</text>
<text x="1099" y="528">0.786</text>
<text x="924" y="539">3</text>
<text x="943" y="539">PIER</text>
<text x="953" y="548">Case-i</text>
<text x="1030" y="548">65.519</text>
<text x="1051" y="548">-23.951</text>
<text x="1077" y="548">11.282</text>
<text x="1099" y="548">0.268</text>
<text x="953" y="559">Case-ii</text>
<text x="1030" y="559">61.469</text>
<text x="1050" y="559">-18.263</text>
<text x="1076" y="559">11.186</text>
<text x="1099" y="559">0.748</text>
<text x="915" y="681">REVISION NO:</text>
<text x="998" y="681">DRAWN</text>
<text x="1036" y="681">CHECKED</text>
<text x="1076" y="681">APPROVED</text>
<text x="1116" y="681">DATE</text>
<text x="935" y="812">DRAWING NO:</text>
<text x="1024" y="812">SCALE</text>
<text x="1105" y="812">DATE</text>
</g>
<g font-size="5.1">
<text x="920" y="28">1. ALL THE DIMENSIONS ARE IN MILLMETRES AND THE LEVELS ARE IN METRES.</text>
<text x="920" y="37">2. DO NOT SCALE THE DRAWING. ONLY FIGURED DIMENSIONS SHALL BE FOLLOWED.</text>
<text x="920" y="47">3. THE SINGLE LANE ROAD BRIDGE IS DESIGNED FOR A CARRIAGE WAY WIDTH OF 4.25M AND</text>
<text x="926" y="56">FOR ONE LANE OF IRC CLASS 'A' LOADING.</text>
<text x="921" y="65">4. THE BRIDGE IS DESIGNED ADOPTING THE FOLLOWING IRC AND IS CODES.</text>
<text x="925" y="74">i. IRC - 5 - 1998</text>
<text x="925" y="83">ii. IRC - 6 - 2000</text>
<text x="925" y="93">iii. IRC - 21 - 2000</text>
<text x="925" y="102">iv. IRC - 78 - 2000</text>
<text x="468" y="112">+247.115</text>
<text x="925" y="111">v. IRC - 83 - 2000</text>
<text x="468" y="119">+247.040</text>
<text x="468" y="124">+246.580</text>
<text x="925" y="120">vi. IS 456 - 2000</text>
<text x="364" y="131">+246.280</text>
<text x="468" y="131">+ 246.280</text>
<text x="513" y="127">T.B.L+ 246.580</text>
<text x="925" y="129">vii. IS 383</text>
<text x="426" y="134">FSL +245.980</text>
<text x="772" y="135">ALL SOILS</text>
<text x="394" y="141">1.5</text>
<text x="484" y="140">BED BLOCK IN RCC M25</text>
<text x="922" y="139">5. THE SPECIFICATIONS PROPOSED FOR THE VARIOUS COMPONENTS OF THE STRUCTURE ARE AS FOLLOWS:</text>
<text x="401" y="148">1.0</text>
<text x="478" y="150">PIER IN RCC M25</text>
<text x="310" y="157">+244.780</text>
<text x="429" y="157">CBL +244.730</text>
<text x="596" y="157">+244.780</text>
<text x="310" y="166">+244.330</text>
<text x="484" y="164">+ 243.330</text>
<text x="596" y="166">+244.330</text>
<text x="776" y="173">S.D.R</text>
<text x="486" y="174">+242.730</text>
<text x="926" y="175">1</text>
<text x="944" y="175">WEARING COAT OF SLAB</text>
<text x="1048" y="175">CC M25</text>
<text x="1111" y="175">20 MM</text>
<text x="926" y="183">2</text>
<text x="944" y="183">DECK SLAB</text>
<text x="1048" y="183">RCC M20</text>
<text x="1111" y="183">20 MM</text>
<text x="926" y="192">3</text>
<text x="944" y="192">BED BLOCK OVER ABUTMENT</text>
<text x="1048" y="192">RCC M25</text>
<text x="1111" y="192">20 MM</text>
<text x="926" y="201">4</text>
<text x="944" y="201">BEDBLOCK OVER PIER</text>
<text x="1048" y="201">RCC M25</text>
<text x="1111" y="201">20 MM</text>
<text x="926" y="210">5</text>
<text x="944" y="210">PIER</text>
<text x="1048" y="210">RCC M25</text>
<text x="1111" y="210">20 MM</text>
<text x="926" y="218">6</text>
<text x="944" y="218">ABUTMENT AND RETURN</text>
<text x="1048" y="218">CC M15</text>
<text x="1111" y="218">20 MM</text>
<text x="926" y="227">7</text>
<text x="944" y="227">PIER FOUNDATION</text>
<text x="1048" y="227">RCC M20</text>
<text x="1111" y="227">20 MM</text>
<text x="926" y="236">8</text>
<text x="944" y="236">ABUTMENT &amp; RETURN FOUNDATION</text>
<text x="1048" y="236">CC M15</text>
<text x="1111" y="236">20 MM</text>
<text x="926" y="244">9</text>
<text x="944" y="244">APPROACH SLAB</text>
<text x="1048" y="244">CC M20</text>
<text x="1111" y="244">20 MM</text>
<text x="925" y="253">10</text>
<text x="944" y="253">LEVELLING COURSE FOR PIER</text>
<text x="1048" y="253">CC M10</text>
<text x="1111" y="253">20 MM</text>
<text x="924" y="260">11</text>
<text x="944" y="260">LINING FOR CANAL</text>
<text x="1048" y="260">CC M15</text>
<text x="1111" y="260">20 MM</text>
<text x="923" y="308">1</text>
<text x="942" y="308">DISCHARGE REQUIRED</text>
<text x="1035" y="308">6.563 CUMECS</text>
<text x="923" y="317">2</text>
<text x="942" y="317">DISCHARGE DESIGNED</text>
<text x="1035" y="317">6.623 CUMECS</text>
<text x="923" y="326">3</text>
<text x="942" y="326">BED WIDTH</text>
<text x="1035" y="326">6.00 M</text>
<text x="923" y="334">4</text>
<text x="942" y="334">FULL SUPPLY DEPTH</text>
<text x="1035" y="334">1.25 M</text>
<text x="923" y="343">5</text>
<text x="942" y="343">VELOCITY</text>
<text x="1035" y="343">0.673 M/SEC</text>
<text x="923" y="352">6</text>
<text x="942" y="352">BED FALL</text>
<text x="1035" y="352">1 % 4000</text>
<text x="923" y="361">7</text>
<text x="942" y="361">SIDE SLOPES ( HDR/ SOILS )</text>
<text x="1035" y="361">1.5 : 1</text>
<text x="923" y="369">8</text>
<text x="942" y="369">COEFFICIENT OF RUGOSITY</text>
<text x="1035" y="369">0.0225</text>
<text x="942" y="378">CANAL BED LEVEL</text>
<text x="1035" y="378">+ 244.730 M</text>
<text x="923" y="378">9</text>
<text x="923" y="387">10</text>
<text x="942" y="387">FULL SUPPLY LEVEL</text>
<text x="1035" y="387">+ 245.980 M</text>
<text x="923" y="396">11</text>
<text x="942" y="396">TOP OF BANK LEVEL</text>
<text x="1035" y="396">+ 246.580 M</text>
<text x="923" y="404">12</text>
<text x="942" y="404">EXSISTING ROAD LEVEL</text>
<text x="1035" y="404">+ 246.500 M</text>
<text x="923" y="413">13</text>
<text x="941" y="412">PROPOSED ROAD LEVEL</text>
<text x="1034" y="412">+ 247.115 M</text>
<text x="923" y="422">14</text>
<text x="941" y="421">SKEW ANGLE</text>
<text x="1036" y="421">0 °</text>
<text x="921" y="625">1. DRAWING NO. SKD/SLRB-0.905/002/2008 - RCC DETAILS OF PIER, PIER FOOTING AND ABUTMENT</text>
<text x="818" y="801">SD/- DATED:17.11.2009</text>
<text x="680" y="809">ASST.EXECUTIVE ENGINEER</text>
<text x="811" y="807">SUPERINTENDING ENGINEER</text>
<text x="686" y="816">GNSS CIRCLE,KADAPA</text>
<text x="818" y="813">GNSS CIRCLE,KADAPA</text>
</g>
<g font-size="5">
<text x="918" y="828">SKD/SLRB-0.905/001/2008</text>
<text x="1014" y="828">AS INDICATED</text>
</g>
</svg>
